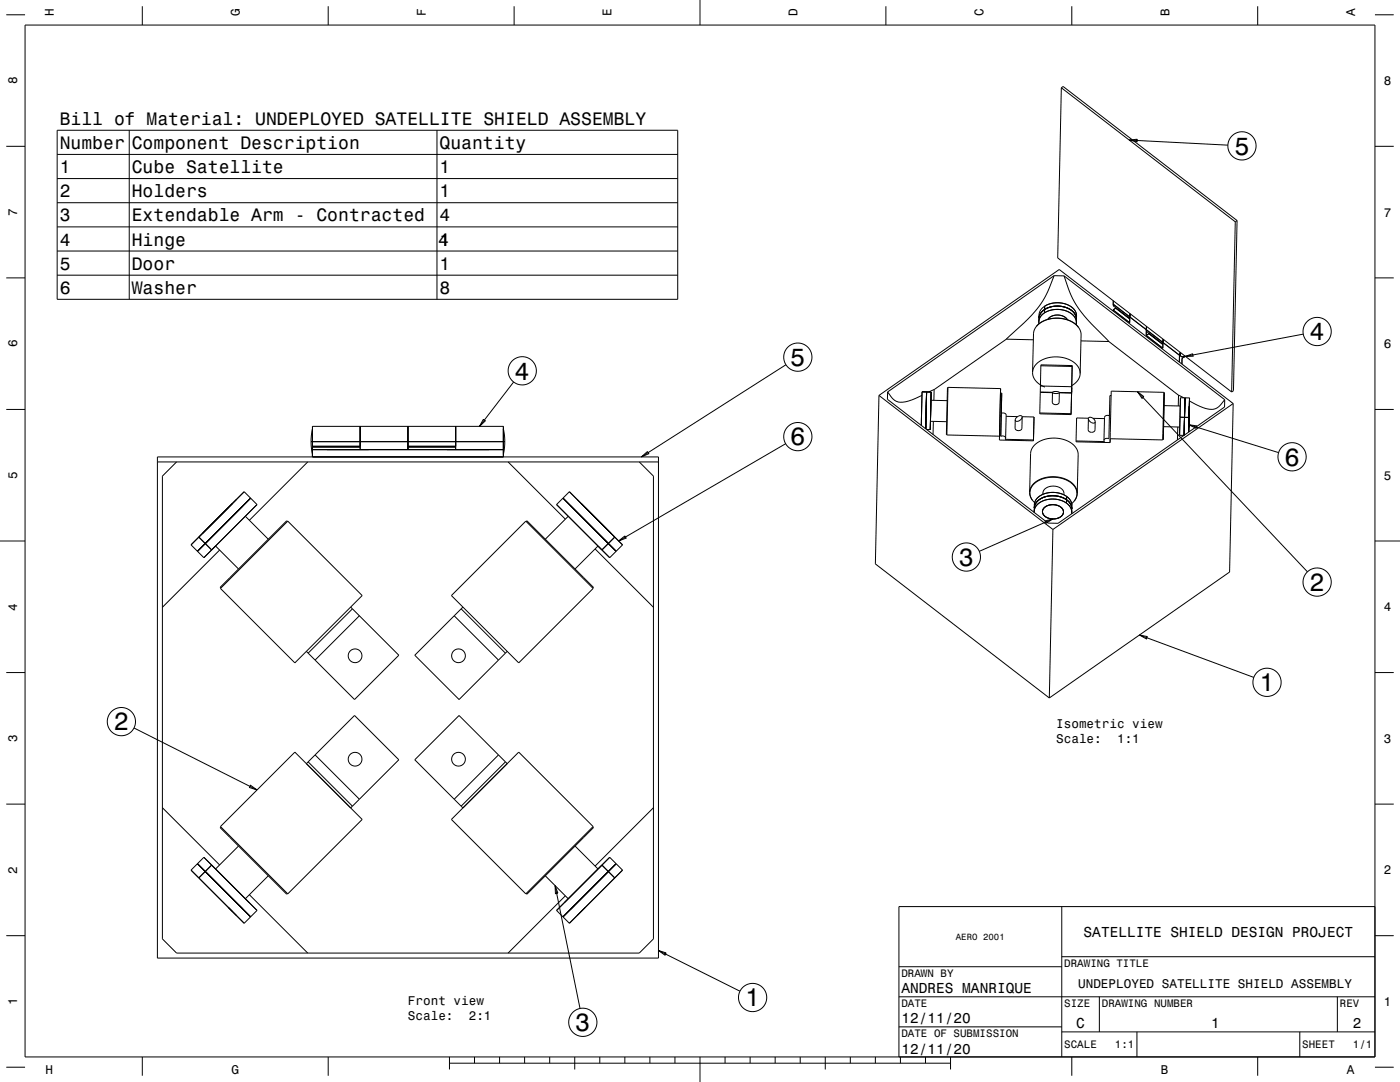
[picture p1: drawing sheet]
<svg xmlns="http://www.w3.org/2000/svg" width="559mm" height="432mm" viewBox="0 0 559 432" stroke-linecap="round" stroke-linejoin="round" font-family="sans-serif">
<g fill="none" stroke="#000" stroke-width=".4">
<path d="M2.5 5.9h7.5M10 10h538.8v411.8h-538.8zM56.8 2.5v7.5M131 2.5v7.5M205.2 2.5v7.5M279.4 0v10M353.6 2.5v7.5M427.8 2.5v7.5M502 2.5v7.5M548.8 5.9h7.5M423.6 35l.7-.5 69.5 53.5M423.6 35l69.4 53.5"/>
<path d="M423.6 35l-1.4 67.9 69.4 53.5M2.5 58.4h7.5M22.8 52h247.7v67.5h-247.7zM51.6 52v67.5M174.4 52v67.5M450.7 55.9l3.2-.3v1zM450.7 55.9l39.4 2M548.8 58.4h7.5M22.8 61.6h247.7M22.8 71.3h247.7M22.8 80.9h247.7M22.8 90.5h247.7"/>
<path d="M493 88.5l-1.4 67.9M493.8 88l-1.5 67.9-.7 .5M493.8 88l-.8 .5M2.5 110.9h7.5M22.8 100.2h247.7M22.8 109.8h247.7M420.7 110a41.8 41.8 0 0 1-14.6 21.3l-4.5 4.1M420.7 110l-66.4 46.4M420.7 110l4 .1M424.7 110.1a42 42 0 0 0 13.7 21.9l4.2 4.3-11.1-.3M424.7 110.1l64.1 49.4M548.8 110.9h7.5"/>
<path d="M401.6 135.4l10.9 .2M401.7 135.4l-28.8 20.1M413.7 130.2l1.8-1.5 2-1 2.3-.6 2.5-.2 2.4 .3 2.5 .9 1.9 1.1 1.4 1.4M415.8 124.4l-.9 1.5-.2 1.2 .6-1.9 1.6-1.7zM415.9 125.6l1-.8a4.3 4.3 0 0 0-2.2 4.4l.1-1.9zM416.9 124.8l2-.9 2.1-.4h2.2l2.4 .6 2 1 1.3 1.3 .7 1.6-.1 1.6a5.2 5.2 0 0 0-4.8-5.8l-3.5-.3-2.3 .4zM416.9 123.5l1.8-.8 1.9-.5h2.5l1.9 .4 1.9 .8 1.5 1.1 1 1.4 .3 1.5a5.6 5.6 0 0 0-4.9-4.9l-2.4-.3-2.4 .1zM417 122.2l1.7-.9 2.2-.4 2-.1 2.1 .4 2 .8 1.5 1.2 .9 1.4 .3 1.5M417 122.2l-1.8 1.8a7 7 0 0 0-.6 4.4M417 122.2a9.3 9.3 0 0 1 12.2 1.9l.5 2M417 122.2l-.1 2.6M419.2 126.5l-.9 .9"/>
<path d="M419.2 126.5l.1-.1a5.3 5.3 0 0 1 6.8 1.2 5.2 5.2 0 0 0-6.9-1.1zM429.7 126.1l-.1 2.6M431.5 133.7l-.4-2-1.3-1.9-1.9-1.3-2.6-1.1-2.7-.4-3 .2-2.5 .7-2.3 1.3-1.6 1.7-.7 1.9-.4 15.8M431.5 133.7h.1M431.5 133.7l-.4 15.4M442.6 136.3l27.8 21.4M444.3 123.7v.4M444.3 123.7l1-.7 5.6 4.3M444.3 123.7l6.6 5.1 .1-3.7M444.3 121.4l.4 .9 6.2 4.8M444.3 121.4l26.5 20.4M444.4 120l-.1 1.4"/>
<path d="M451.2 125.3l-.3 1.2M457.5 133.9l6.6 5.1 .1-3.7M457.6 131.6l.3 .9M457.6 131.6l-.1 2.3M457.6 130.2v1.4M457.9 132.5l6.3 4.8M458.6 133.2l5.6 4.3M458.6 133.2l-1.1 .7M458.6 133v.2M464.5 135.5l-.3 1.2M520.2 133.3l-47.2 9M205 152.4l-13.6 17.8"/>
<path d="M313.7 145.6l-57.7 36.7M350.8 157.8l72-50.2 69.4 53.5M350.8 157.8l-1.4 67.2 69.4 53.5M350.8 157.8l69.5 53.5M354.3 156.4a6.9 6.9 0 0 0 5 4.1 18 18 0 0 0 8.7-2.7M354.3 156.4l-.1 3 64.1 49.4h4l66.5-46.4v-2.9M368 156.4l-.3 13.4zM368 156.4h1.8M368 156.4h.1M368 156.4h3.7M369.8 159.7h.1M369.8 159.7l-.2 8.4"/>
<path d="M369.8 156.4l-.3 14.7M369.8 156.4v3.3M369.8 156.9h.1M369.9 156.4l-.4 14.7M369.9 156.4h.1M371.6 159.7l6.4 .2M371.6 159.7l-.2 8.4M371.6 159.7h.1M371.7 156.4l-.4 15M371.7 156.4l-.1 3.3M372.9 155.5l-2.2 .9M372.9 155.5l-.2 4.3"/>
<path d="M378.2 154.7l-.3 18.8M378.2 154.7h.1M378.2 154.7h.2M399.3 156.9h.5M399.3 156.9l-.2 9.1M399.4 155.1l-21-.5-.3 9.6-.2 9.4 21 .5M399.4 155.1l-.5 19M399.4 155.1l-.1 1.8M399.8 156.9l-.1 8M399.8 156.9l-.2 9.1M412.1 148.6l.3 1.7 .9 1.6 1.5 1.4 2.3 1.2M412.1 148.6l.8-2.3 2-2.1 3.1-1.3 3.7-.5 3.6 .6 3.1 1.4 2.1 2.2 .6 2.5"/>
<path d="M415.2 156.6l4.9 .1M415.2 156.4l-.2 8.4M415.2 156.4l4.9 .2M415.3 154l-.1 2.4M415.3 154l12.5 .3-.1 2.4M415.3 154l.2-8.4 12.5 .3-.5 19.5M415.4 146l12.5 .3M420.1 156.6l-.1 3.9a1.44 1.44 0 0 0 1.4 1 1.44 1.44 0 0 0 1.3-1l.1-3.8M420.1 156.6a2.46 2.46 0 0 1 2.7 .1M420.1 156.6a2.46 2.46 0 0 0 2.7 .1M422.8 156.6l4.9 .1M422.8 156.8l4.9 .1v1.1"/>
<path d="M427.7 156.7v-.6v.9M427.8 154.7l-.1 1.6zM431.1 149.1l-.2 1.4-.7 1.3-2.4 2.1M431.1 149.1h.1M443.5 157.9h-.5l-.2 9.1M454 156.3l2.6 2-.8 .7zM454 156.3l67.9 71.9M464.5 156.6v.1M464.5 156.6l-.4 19M464.5 156.6l-21-.5-.4 19M470.8 141.8l-.1 2.7M471.1 140.6l-.3 1.2"/>
<path d="M471.2 158.7l-.2 7.8M471.2 158.7l1.8 .1M471.3 140.8l-.1 .5a.81 .81 0 0 0 .2 .9 .81 .81 0 0 0 1 .1l.5-.3a1.01 1.01 0 0 1-1.5 .3 1.01 1.01 0 0 1-.1-1.5zM471.8 143.3l-.1 2M472.3 142.7l-.5 .6M472.5 158.8l-2.1-1.1-.1 4.3M473 159h.1M473 158.8l-.2 7.8M473 158.8h1.8M473 142.3l3-1.1 .2 1zM473.1 142.2l-.8 .5M488.8 159.5a6.8 6.8 0 0 1-5.1 3.9 18.4 18.4 0 0 1-8.9-3.4"/>
<path d="M2.5 163.4h7.5M124.2 176.3l.5 5M124.2 176.3h77.3M124.7 171.2l-.5 5.1M124.7 179.4h76.2M124.7 178.1h19.1M124.7 178.4h19.1M143.8 170.2v9.2M162.8 170.2v9.2M162.8 178.1h19.1M162.8 178.4h19.1M181.9 170.2v9.2"/>
<path d="M192.9 167.3l.8 .6-2.3 2.3zM200.9 171.2l.6 5.1M201.5 176.3l-.6 5M313.6 177.1l-66.7 38.8M369.6 168.1h.1M369.6 168.1l-.1 3M369.8 171.4h1.5M371.4 168.1l6.5 .2M371.4 168.1l-.1 3.3M372.5 168.2l-.1 5.2M398.9 174.1h.1M399.1 166l-.2 9.6 13.6 .3"/>
<path d="M399.1 166h.5M399.4 174.1l.7-.1a1.12 1.12 0 0 1 1.3 .8M399.6 166l-.2 8.1M399.7 164.9l.6-.1a1.11 1.11 0 0 1 1.3 .9l-.2 9.1M399.7 164.9l-.3 9.2M401.4 174.8l-.3 .5 11.4 .3v.3M401.6 166.2l4.6 .1M408 166.3l4.7 .1M408 166.5l-.1 4.4a1.44 1.44 0 0 1-1.4 1 1.44 1.44 0 0 1-1.3-1.1v-3.2M408 166.5a1.79 1.79 0 0 1-2.8 1.2v-.1M408 166.5a1.47 1.47 0 0 0-1.5-.6 1.47 1.47 0 0 0-1.1 1.2l-.2 .5M412.7 166.4l-.2 9.5"/>
<path d="M412.7 166.4v.4M415 164.8v.4l12.5 .2M415 164.8l12.5 .3v.3M434.4 167.1l-.1 4.4a1.44 1.44 0 0 0 1.4 1 1.44 1.44 0 0 0 1.4-.9v-3.3M434.4 167.1a1.39 1.39 0 0 1 1.4-.5 1.39 1.39 0 0 1 1.1 1l.2 .7M434.4 167.1a1.88 1.88 0 0 0 2.7 1.5v-.3M434.5 166.9l-4.8-.1-.2 9.2M436.3 166.9l4.5 .2M440.6 175.7l.3 .5-11.4-.2M442.8 167l-.2 8.1-.7-.2a1.1 1.1 0 0 0-1.3 .8M442.8 167h.5M442.8 165.9l-1.2-.1-.7 .6-.3 9.3"/>
<path d="M443.1 175.1l21 .5M443.1 175.1v1.5l-13.6-.3v-.3M464.1 175.5v.1M464.4 170.3l6.5 .1M464.6 161.9l-.2 8.4M464.6 161.9l6.5 .1M464.6 161.9l.1-5.2-.4 18.8 .1-5.2M470.1 170.4l-.1 5.2M470.8 173.7l1.8 .1M471 166.5l-.2 7.2M471 166.5l3.6 .1M472.7 170.5h.1"/>
<path d="M472.7 170.5l-.1 3.2M472.8 166.6l-.2 7.1M472.9 162.1l-.2 8.4M472.9 162.1h.1M472.9 162.1l.1-3.3-.2 7.8M472.9 162l.1-3.2-.2 7.8M474.5 169.5l3.2 .5-.3 .9zM474.5 169.5l35.8 11.1M474.6 166.1h.1M474.6 166.1l.1-4-.1 4.4M474.6 166.1l-.1 4.4 .1-4M474.6 166l-.1 6.4 .1-5.8"/>
<path d="M474.6 166l.2-7.2-.2 7.8M474.7 162.1l-.2 8.4 .1-4.4M474.7 162.1l-.1 4M474.7 162.1l-.1 3.9M474.7 162l.1-3.2-.2 7.8M492.2 161.1l-1.4 67.2-72 50.2M492.2 161.1l-71.9 50.2M548.8 163.4h7.5M62.8 182.3h200v200h-200zM62.8 184.3h200M70.5 184.3l-5.7 5.7v184.7l5.7 5.6h184.7l5.6-5.6v-184.7l-5.6-5.7M100 198.8l-21.2 21.2"/>
<path d="M122.8 184.3l-23.3 23.3M124.7 182.3v-12.1h76.2v12.1M202.8 184.3l22.8 22.9M224.7 198.8l21.2 21.2M230.4 199.3l18.1 18.1-5.1 5.2-21.3-21.2 5.2-5.2 18.1 18.1-5.1 5.2M256 182.3l2.4-2.1 .5 .9zM411 196.5l.7-2.4 2.1-2.1 3.1-1.3 3.7-.5 3.6 .6 3.1 1.5 2 2.1 .7 2.5M411 196.5l.2 1.5 .8 1.5M411 196.5l.4-15.5 .3-1.7 1.5-1.9 2.1-1.4 2.7-.9 2.9-.3 3.2 .5 2.6 1 2 1.5 1.4 2 .2 1.7-.3 15.4M411 196.5h.1M416.3 197.3v-.6a4.5 4.5 0 0 1 6.6-2.1 2.79 2.79 0 0 1 1.8 2.3v.6M425.7 199.4l1.6 1.7 .5 2-.4-1.8z"/>
<path d="M425.7 199.4a9.3 9.3 0 0 0-12.4 1.6l-.5 1.8M425.7 198.1l1.6 1.7 .6 2M425.7 198.1l1.7 1.9 .5 1.8M425.7 198.1a9.4 9.4 0 0 0-12.3 1.5l-.5 1.8M425.7 198.1l-2-1-2.6-.6-2.7 .2-2.3 .6-1.8 1.2-1.1 1.5-.3 1.1-.1 3M425.7 198.1v2.7M430 196.9l-.3 1.5-.9 1.5M0 215.9h10M76.3 217.4l21.2-21.2 5.1 5.2-21.2 21.2zM79.4 214.3l5.1 5.2M83.5 215.3v.1M86 217.9l9.2 9.2"/>
<path d="M87.7 219.5l-22.9 22.9M95.3 203.4l.1 .1M97.9 206l9.2 9.2M114.7 208.1l-.3-.3-26.5 26.6 .2 .3M210 208.1l.3-.3 26.6 26.6-.3 .3M226.8 206l-9.2 9.2M229.4 203.4v.1M237.5 219.1l23.3 23.3M238.7 217.9l-9.2 9.2M241.3 215.3l-.1 .1M246.9 215.9l2.5-2 .5 .8zM413 200.6l-1.3-1.5-.6-1.8 .1-1.8 .8-1.6 1.4-1.4 2.1-1.1 2.3-.7 2.7-.2 2.7 .3 2.3 .7 2 1.2 1.5 1.6 .7 1.6 .1 1.8-.7 1.8-1.3 1.5"/>
<path d="M414 201.4l2.3-1.5 3.2-.7 3.5 .3 2.7 1.3a9.4 9.4 0 0 0-12.4 1.5l-.5 2.2 .2-1.5zM414 200.1l2.5-1.6 3.1-.7 3.2 .3 2.9 1.3a9.4 9.4 0 0 0-12.3 1.5l-.6 1.8 .4-1.4zM416.8 202.6a4.9 4.9 0 0 1 7.7 1.4 4 4 0 0 1-5.6 2.9 2.63 2.63 0 0 1-2.4-1.4 2.63 2.63 0 0 1 .3-2.9zM417.1 207.9l3.1-.8-2.7 1.7zM420.2 207.1l-29.3 12.9M420.3 211.3l-1.5 67.2M423.3 202.3a4.8 4.8 0 0 0-7.2 1.6l.2 1.2 1 1.1M423.3 202.3a4.8 4.8 0 0 0-7.2 1.6l.3 1.4 .9 .9M423.3 202.3a2.37 2.37 0 0 1 1.2 2.4 2.37 2.37 0 0 1-1.9 2l-2.4 .4-1.6-.3-1.3-.6M423.3 202.3a2.5 2.5 0 0 1 1 2.8 2.5 2.5 0 0 1-2.4 1.8 5.7 5.7 0 0 1-4.6-.7M425.7 200.8l1.8 2.1 .2 2.2a4.3 4.3 0 0 0-2-4.3zM427.9 201.8l-.1 2.6"/>
<path d="M548.8 215.9h10M88 234.8l26.9-26.8 29.7 29.7-26.9 26.8zM180.2 237.7l29.7-29.7 26.8 26.8-29.7 29.7zM122.3 259.9l.7 .8M140 242.3l.7 .7M140.7 243l-17.7 17.7M140.7 243l2.7 2.7-17.6 17.7M143.3 245.6l15.9 15.9-17.7 17.7-15.7-15.8M181.3 245.7l17.7 17.7M184.1 243l-18.5 18.5 17.6 17.7 18.5-18.5M184.1 243l17.6 17.7M184.8 242.3l-.7 .7"/>
<path d="M202.4 259.9l-.7 .8M454.8 253.4l3.2 .6-.4 1zM454.8 253.4l45.6 16.9M2.5 268.4h7.5M123 260.7l2.8 2.7M548.8 268.4h7.5M53.5 290.5l49.1 24.8M100 313.4l2.6 1.9-3.1-1zM117.7 300.2l26.9 26.8-29.7 29.7-26.9-26.8zM123 304l18.5-18.5 17.7 17.7-18.5 18.5M123 304l-.7 .8M123 304l17.7 17.7"/>
<path d="M125.8 301.3l17.6 17.6M199 301.3l-17.7 17.6M201.7 304l-17.6 17.7M202.4 304.8l-19.2-19.3-17.6 17.7 19.2 19.2M2.5 320.9h7.5M64.8 322.3l22.9 22.9M88.1 330l-.2 .3 26.5 26.6 .3-.3M95.2 337.6l-9.2 9.2M140.7 321.7l-.7 .7M180.2 327l26.8-26.8 29.7 29.7-26.8 26.8zM229.5 337.6l9.2 9.2M236.6 330l.3 .3-26.6 26.6-.3-.3"/>
<path d="M260.8 322.3l-23.3 23.3M548.8 320.9h7.5M78.8 344.7l21.2 21.2M81.4 342.1l21.2 21.2-5.1 5.2-21.2-21.3zM81.9 347.8l18.1 18.1M83.5 349.3v.1M84.5 345.2l-5.1 5.2M99.5 357.1l23.3 23.2M107.1 349.5l-9.2 9.2M217.6 349.5l9.2 9.2M221.6 353.4l1.1 3-1 .2zM221.6 353.4l9.9 49.1"/>
<path d="M225.6 357.5l-22.8 22.8M240.3 345.2l2.5 2.6M241.2 349.3l.1 .1M242.8 347.8l2.6 2.6M245.9 344.7l-21.2 21.2M2.5 373.4h7.5M95.4 361.2h-.1M222.1 363.3l21.3-21.2 5.1 5.1-21.2 21.3zM229.4 361.2h.1M262.8 379.3l3.1 1-.5 .9zM262.8 379.3l32.6 16.3M423.8 361.8v60"/>
<path d="M548.8 373.4h7.5M548.8 361.8h-190v60M358.8 397.8h190M358.8 385.8h65M423.8 381.8h125M438.8 397.8v14M533.8 397.8v14M358.8 409.8h65M423.8 411.8h125M453.8 411.8v10M518.8 411.8v10M2.5 425.9h7.5"/>
<path d="M56.8 421.8v7.5M131 421.8v7.5M179.4 424.3h200M179.4 421.8v5M189.4 421.8v2.5M199.4 421.8v2.5M209.4 421.8v2.5M219.4 421.8v2.5M229.4 421.8v5M239.4 421.8v2.5M249.4 421.8v2.5M259.4 421.8v2.5"/>
<path d="M269.4 421.8v2.5M279.4 421.8v10M289.4 421.8v2.5M299.4 421.8v2.5M309.4 421.8v2.5M319.4 421.8v2.5M329.4 421.8v5M339.4 421.8v2.5M349.4 421.8v2.5M359.4 421.8v2.5M369.4 421.8v2.5M379.4 421.8v5"/>
<path d="M427.8 421.8v7.5M502 421.8v7.5M548.8 425.9h7.5"/>
<circle cx="495.7" cy="58.2" r="5.6"/>
<circle cx="525.7" cy="132.3" r="5.6"/>
<circle cx="208.5" cy="148" r="5.6"/>
<circle cx="318.4" cy="142.5" r="5.6"/>
<circle cx="318.5" cy="174.2" r="5.6"/>
<circle cx="515.7" cy="182.3" r="5.6"/>
<circle cx="385.7" cy="222.3" r="5.6"/>
<circle cx="525.7" cy="232.3" r="5.6"/>
<circle cx="141.7" cy="261.7" r="2.74"/>
<circle cx="183" cy="261.7" r="2.74"/>
<circle cx="505.7" cy="272.3" r="5.6"/>
<circle cx="48.5" cy="288" r="5.6"/>
<circle cx="141.7" cy="303" r="2.74"/>
<circle cx="183" cy="303" r="2.74"/>
<circle cx="300.4" cy="398.1" r="5.6"/>
<circle cx="232.6" cy="408" r="5.6"/>
</g>
<g font-size="10.1">
<text x="492.7" y="61.7">5</text>
<text x="522.7" y="135.8">4</text>
<text x="315.4" y="146">5</text>
<text x="205.4" y="151.5">4</text>
<text x="315.4" y="177.7">6</text>
<text x="512.7" y="185.8">6</text>
<text x="382.7" y="225.8">3</text>
<text x="522.7" y="235.8">2</text>
<text x="502.7" y="275.8">1</text>
<text x="45.4" y="291.5">2</text>
<text x="297.4" y="401.6">1</text>
<text x="229.6" y="411.5">3</text>
</g>
<g font-size="7.2">
<text x="23.8" y="49.8">Bill of Material: UNDEPLOYED SATELLITE SHIELD ASSEMBLY</text>
<text x="23.8" y="59.4">Number</text>
<text x="52.6" y="59.4">Component Description</text>
<text x="175.4" y="59.4">Quantity</text>
<text x="23.8" y="69.1">1</text>
<text x="52.6" y="69.1">Cube Satellite</text>
<text x="175.4" y="69.1">1</text>
<text x="23.8" y="78.7">2</text>
<text x="52.6" y="78.7">Holders</text>
<text x="175.4" y="78.7">1</text>
<text x="23.8" y="88.3">3</text>
<text x="52.6" y="88.3">Extendable Arm - Contracted</text>
<text x="175.4" y="88.3">4</text>
<text x="23.8" y="98">4</text>
<text x="52.6" y="98">Hinge</text>
<text x="174.9" y="98.1">4</text>
<text x="175.4" y="98">1</text>
<text x="23.8" y="107.6">5</text>
<text x="52.6" y="107.6">Door</text>
<text x="175.4" y="107.6">1</text>
<text x="23.8" y="117.3">6</text>
<text x="52.6" y="117.3">Washer</text>
<text x="175.4" y="117.3">8</text>
</g>
<g font-size="5.8">
<text x="432.5" y="373.9">SATELLITE SHIELD DESIGN PROJECT</text>
<text x="359.8" y="396.4">ANDRES MANRIQUE</text>
<text x="359.8" y="408.4">12/11/20</text>
<text x="429.6" y="410.4">C</text>
<text x="483.5" y="410.4">1</text>
<text x="540" y="410.4">2</text>
<text x="359.8" y="420.4">12/11/20</text>
</g>
<g font-size="5">
<text x="21.5" y="6.5" transform="rotate(-90 21.5 6.5)">H</text>
<text x="95.7" y="6.5" transform="rotate(-90 95.7 6.5)">G</text>
<text x="169.9" y="6.5" transform="rotate(-90 169.9 6.5)">F</text>
<text x="244.1" y="6.5" transform="rotate(-90 244.1 6.5)">E</text>
<text x="318.3" y="6.5" transform="rotate(-90 318.3 6.5)">D</text>
<text x="392.5" y="6.5" transform="rotate(-90 392.5 6.5)">C</text>
<text x="466.7" y="6.5" transform="rotate(-90 466.7 6.5)">B</text>
<text x="540.9" y="6.5" transform="rotate(-90 540.9 6.5)">A</text>
<text x="6.8" y="33.7" transform="rotate(-90 6.8 33.7)">8</text>
<text x="552.3" y="34">8</text>
<text x="6.8" y="86.2" transform="rotate(-90 6.8 86.2)">7</text>
<text x="552.3" y="86.5">7</text>
<text x="6.8" y="138.7" transform="rotate(-90 6.8 138.7)">6</text>
<text x="552.3" y="139">6</text>
<text x="6.8" y="191.2" transform="rotate(-90 6.8 191.2)">5</text>
<text x="552.3" y="191.5">5</text>
<text x="6.8" y="243.7" transform="rotate(-90 6.8 243.7)">4</text>
<text x="552.3" y="244">4</text>
<text x="421.6" y="290.4">Isometric view</text>
<text x="6.8" y="296.2" transform="rotate(-90 6.8 296.2)">3</text>
<text x="421.6" y="296.4">Scale:</text>
<text x="445.9" y="296.4">1:1</text>
<text x="552.3" y="296.5">3</text>
<text x="6.8" y="348.7" transform="rotate(-90 6.8 348.7)">2</text>
<text x="552.3" y="349">2</text>
<text x="430.3" y="394.3">UNDEPLOYED SATELLITE SHIELD ASSEMBLY</text>
<text x="6.8" y="401.2" transform="rotate(-90 6.8 401.2)">1</text>
<text x="162.8" y="401.2">Front view</text>
<text x="552.3" y="401.5">1</text>
<text x="162.8" y="407.3">Scale:</text>
<text x="187.1" y="407.3">2:1</text>
<text x="18.2" y="428.6">H</text>
<text x="92.4" y="428.6">G</text>
<text x="463.4" y="428.6">B</text>
<text x="537.6" y="428.6">A</text>
</g>
<g font-size="4.3">
<text x="359.8" y="390">DRAWN BY</text>
<text x="424.8" y="386">DRAWING TITLE</text>
<text x="359.8" y="402">DATE</text>
<text x="424.8" y="402">SIZE</text>
<text x="439.8" y="402">DRAWING NUMBER</text>
<text x="534.8" y="402">REV</text>
<text x="359.8" y="414">DATE OF SUBMISSION</text>
<text x="424.8" y="418.4">SCALE</text>
<text x="445" y="418.4">1:1</text>
<text x="519.8" y="418.4">SHEET</text>
<text x="540" y="418.4">1/1</text>
</g>
<text font-size="3.6" x="381.5" y="375.1">AERO 2001</text>
</svg>
